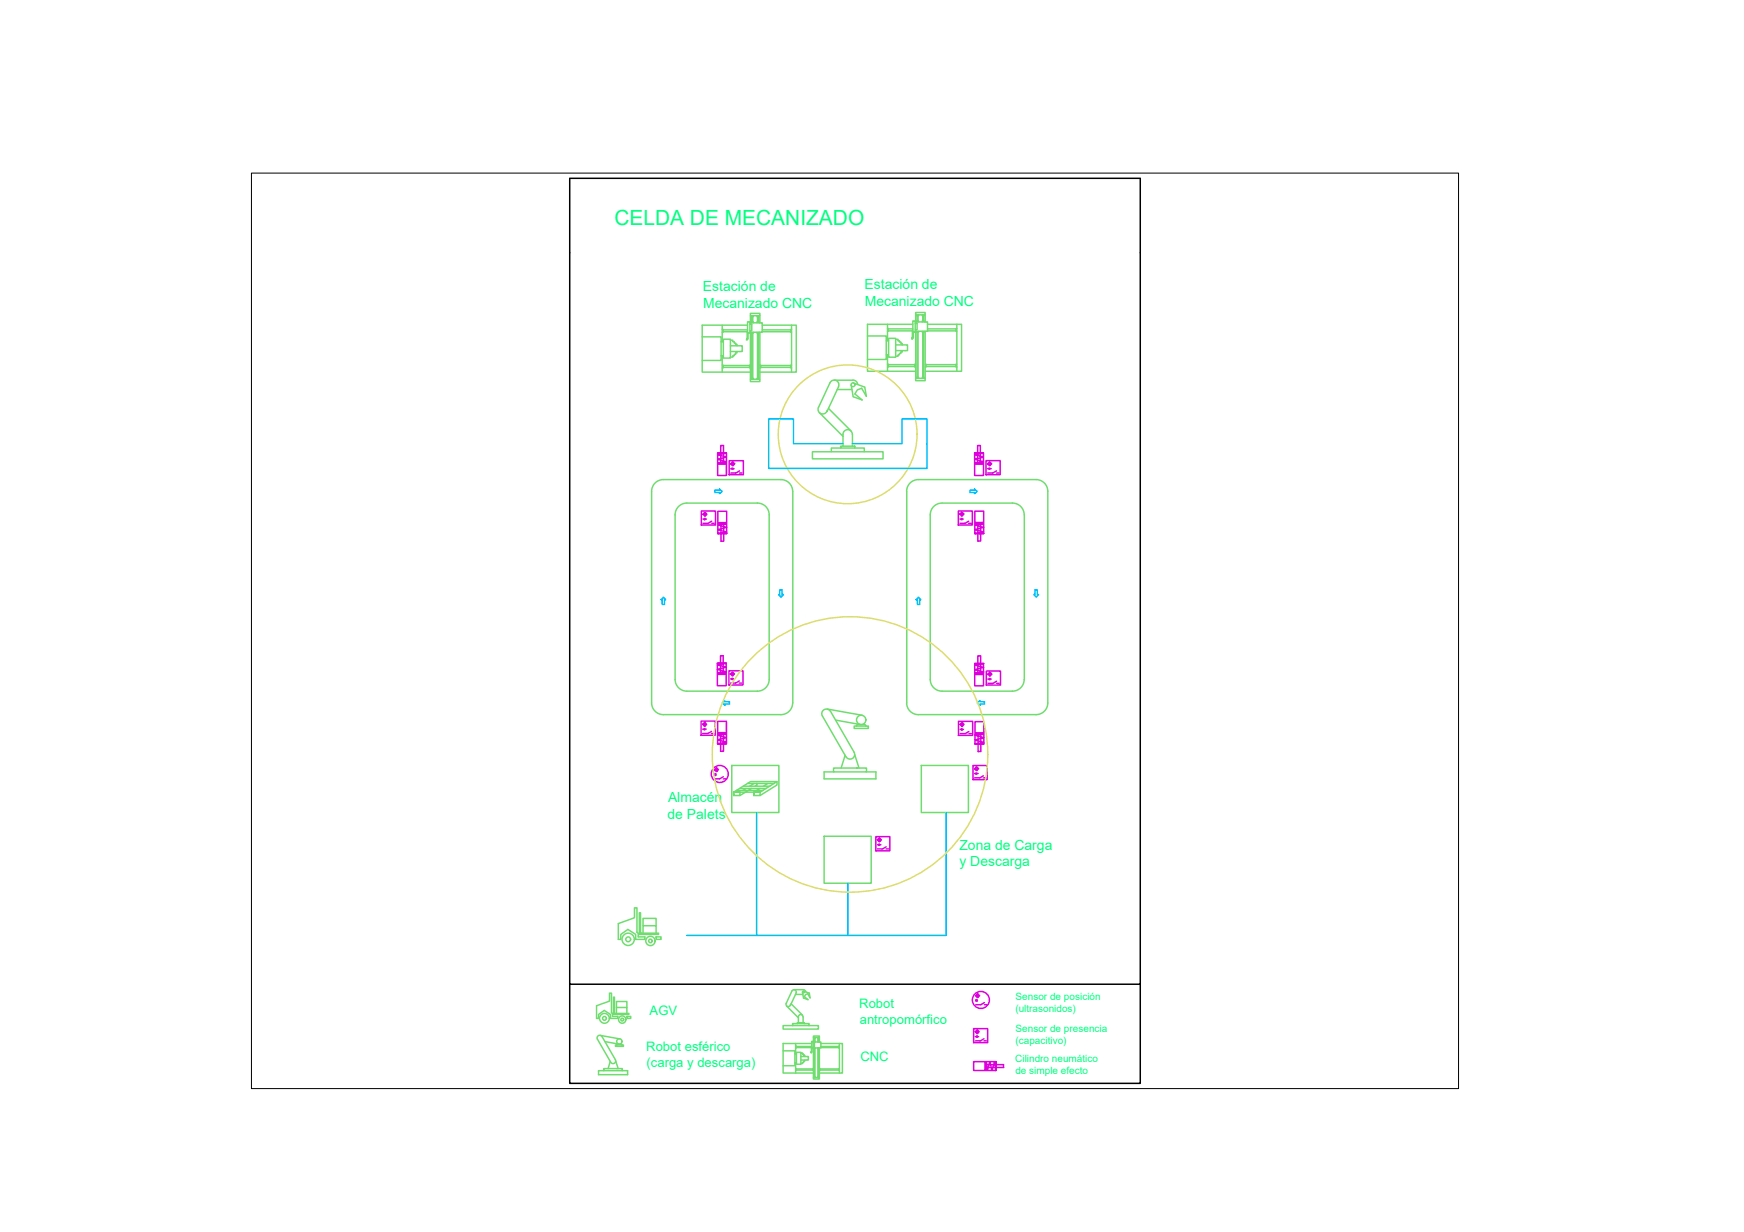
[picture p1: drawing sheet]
<svg xmlns="http://www.w3.org/2000/svg" width="297mm" height="210mm" viewBox="0 0 297 210" stroke-linecap="round" stroke-linejoin="round" font-family="sans-serif">
<!-- layer: Maquinaria -->
<g fill="none" stroke="#6edd6e" stroke-width=".25">
<path d="M119.6 57.4h3.2v4h-3.2M122.8 58.2h.4v2.4h-.4M123 56.1h.2v.5h-.2M123 55.4v2.8M123.2 56.2h4.1M123.2 56.5h4.1M123.2 58.2v-.4h1.2v3.2h-1.2v-.4M124.4 58h.4v.2h.3v.2h.2v.3h.2v.2M124.4 58.9h2v1h-2M125.5 59.9v.2h-.2v.3h-.2v.2h-.3v.2h-.4M127.2 57.8l.1-.1-.2 .2zM127.2 57.8h.1"/>
<path d="M127.3 57.8h.1M127.3 55.4h-7.7v8h8.2M127.3 56.4l-.1 1.4M127.4 56.8v.9l-.1 .2M127.7 55v-.2h-.4v2h.4v-.2M127.7 55.2h.3v1.2h-.3M127.8 55v-1.6h1.6v1.6M127.8 56.6v8.4h1.6v-8.4M127.8 55l-.1 1.6h2.1v-1.6h-.4M127.8 55h1.6M127.8 53.8h1.6M128 55v-.2h.3v.2"/>
<path d="M128 53.8v.2h.3v-.2M128 56.6v.2h.3v-.2M128 54v.8M128 56.8v7.7M128.2 54v.8M128.2 56.8v7.7M128.9 55v-.2h.4v.2M128.9 53.8v.2h.4v-.2M128.9 56.6v.2h.4v-.2M129 54v.8M129 56.8v7.7M129.2 54v.8"/>
<path d="M129.2 56.8v7.7M129.8 55.4h5.8v8h-6.2M129.8 56.2h4.9M129.8 56.5h4.9M134.8 56.1h-.1v.5h.1M134.8 55.4v8M147.8 57.2h3.1v4h-3.1M150.9 58h.4v2.5h-.4M151.2 56h.1v.4h-.1M151.2 55.3v2.7M151.3 56h4.2M151.3 56.4h4.1"/>
<path d="M151.3 58v-.4h1.3v3.3h-1.3v-.4M152.6 57.8h.4v.2h.2v.3h.2v.2h.3v.3M152.6 58.8h2v.9h-2M153.7 59.7v.3h-.3v.2h-.2v.3h-.2v.2h-.4M155.3 57.6h.2l-.2 .2zM155.3 57.6h.1M155.4 57.7h.1M155.5 55.3h-7.7v8h8.2M155.5 56.3l-.2 1.3M155.6 56.6v1l-.2 .1M155.9 54.8v-.1h-.4v1.9h.4v-.2M155.9 55.1h.3v1.1h-.3"/>
<path d="M156 54.8v-1.6h1.6v1.6M156 56.4v8.5h1.6v-8.5M156 54.8l-.1 1.6h2.1v-1.6h-.4M156 54.8h1.6M156 53.6h1.6M156.1 54.8v-.1h.3v.1M156.1 53.6v.2h.3v-.2M156.1 56.4v.2h.3v-.2M156.2 53.8v.9M156.2 56.6v7.7M156.4 53.8v.9M156.4 56.6v7.7"/>
<path d="M157.1 54.8v-.1h.3v.1M157.1 53.6v.2h.3v-.2M157.1 56.4v.2h.3v-.2M157.2 53.8v.9M157.2 56.6v7.7M157.3 53.8v.9M157.3 56.6v7.7M158 55.3h5.8v8h-6.2M158 56h4.8M158 56.4h4.8M163 56h-.2v.4h.2M163 55.3v8"/>
<path d="M123 62.2h.2v.5h-.2M123 60.6v2.8M123.2 62.3h4.5M123.2 62.6h4.5M127.8 62.2h-.1v.5h.1M127.8 64.6h1.6M128 64.6v-.1h.3v.1M128.9 64.6v-.1h.4v.1M129.4 62.2h.2v.5h-.2M129.6 62.3h5.1M129.6 62.6h5.1M134.8 62.2h-.1v.5h.1"/>
<path d="M139.6 70.3l4 4M140.9 70.1h.1M141.1 69.6l3.9 3.8M141.6 77h-3.2v1.2h12v-1.2h-3.2M142.1 64.8h3.2a.79 .79 0 0 1 .8 .7M142.6 66.4h2.5M142.8 65.9a.8 .8 0 0 0-.4-1.1 .8 .8 0 0 0-1 .4l-2 4.2a.79 .79 0 0 0 .4 1.1 .79 .79 0 0 0 1-.4M142.8 65.9l-1.9 4.2M143.2 76h2.4v.3h-2.4zM143.2 76.3h-1.6v.7h5.6v-.7h-1.6M145.2 74a.79 .79 0 0 0-.8-.8 .79 .79 0 0 0-.8 .8v2M145.2 74v2"/>
<path d="M145.4 65.3l1.9 .7 .3 1.5-.8-1.3-.8 .2-.4 .7 1.2 1-1.5-.5-.3-2M151.2 62h.1v.5h-.1M151.2 60.5v2.8M151.3 62.1h4.5M151.3 62.4h4.5M156 62h-.2v.5h.2M156 64.5h1.6M156.1 64.5v-.2h.3v.2M157.1 64.5v-.2h.3v.2M157.6 62h.1v.5h-.1M157.7 62.1h5.1M157.7 62.4h5.1"/>
<path d="M163 62h-.2v.5h.2M113 81.7a2 2 0 0 0-2 2v36.1a2 2 0 0 0 2 2M113 81.7h20a2.04 2.04 0 0 1 2 2v36.1a2 2 0 0 1-2 2h-20M117 85.7a2 2 0 0 0-2 2v28.1a2 2 0 0 0 2 2M117 85.7h12a2 2 0 0 1 2 2v28.1a2 2 0 0 1-2 2h-12M159 86.3l.9-.5 .6-.1h11.9a2.04 2.04 0 0 1 2.1 2l-.1 28.1a2 2 0 0 1-1.9 2h-12.1a2 2 0 0 1-2-2v-28.1l.1-.5zM176.5 81.7a2 2 0 0 1 2 2v36.1a2 2 0 0 1-2 2M176.5 81.7h-20.1a1.96 1.96 0 0 0-2 2v36.1a2 2 0 0 0 2 2h20.1M124.6 130.4h8.1v8h-8.1zM125 135l2.8-1.8h4.5l-2.8 1.8h-1.1v.5h1.1v-.5h-1.1v.5M125.4 134.7h4.5M126 134.3h4.5"/>
<path d="M126.6 133.9h4.5M127.1 134.3l-.6 .4M127.3 133.5h4.5M128 134.3l-2 1.2M128.4 133.5l-.7 .4M128.9 133.5v.2l-.3 .2M129.4 134.3l-.5 .4M129.5 135h-4.5v.5h1v-.5h-1v.5M130.8 133.5l-.8 .4M132.3 133.2v.5l-2.8 1.8M140.1 122l4 7M140.9 120.8l5.9 1.1"/>
<path d="M141.4 121.2a.79 .79 0 0 0-1-.3 .79 .79 0 0 0-.3 1.1M141.5 121.2l4 6.9a.79 .79 0 0 1-.3 1.1 .79 .79 0 0 1-1.1-.3M142 130.9h5.6v.6h-5.6zM142 131.5h-1.6v1.2h8.8v-1.2h-1.6M142.3 122.7l4.2 .8M143.9 128.7l-.6 2.2M145.3 128h.1M145.5 123.7h2.4v.4h-2.4zM145.6 128.6l.7 2.3M146.1 123.5l-.2 .2M146.1 123.5h1.1l.3 .2M156.9 130.4h8v8h-8z"/>
<path d="M105.3 157.4l2.8-1v-1.7h.4v4.1l.2 .2v.6h1.1v.4h-1.5v-.8l-1.4-.8-1.2 .8v.8h-.4zM108.9 155.5h.2v3.5h3.1v.2h-3.3zM109.5 159v-1.3h2.2v1.3M109.5 157.7v-1.2h2.2v1.2M111.7 159.6h.9v.4h-.9zM140.4 142.5h8v8h-8zM101.6 171.4l2.2-.8v-1.4h.3v3.3l.2 .1v.6h.9v.3h-1.2v-.7l-1.1-.6-1 .6v.7h-.3zM102.2 176.4l3.4 .6M102.5 176.6a.46 .46 0 0 0-.6-.2 .46 .46 0 0 0-.1 .7l2.2 3.9M102.6 176.6l2.2 3.9a.46 .46 0 0 1-.2 .7 .46 .46 0 0 1-.6-.2M103 177.5l2.4 .4M104.5 169.9h.2v2.8h2.4v.1h-2.6z"/>
<path d="M105 172.7v-1.1h1.8v1.1M105 171.6v-1h1.8v1M105 178a.64 .64 0 0 1 .8-.1l.1 .1M105 178h-.2v.3h1.4v-.3h-.3M105 178h.9M106.8 173.2h.6v.3h-.6zM133.4 179h2v2.6h-2M134 171.4l2 2M134.6 171.3h.1M134.8 171l1.9 2M134.9 168.8a.39 .39 0 0 1 .5-.1 .39 .39 0 0 1 .2 .5M134.9 168.9l-1 2a.39 .39 0 0 0 .2 .6 .39 .39 0 0 0 .5-.2"/>
<path d="M135 174.7h-1.6v.6h6v-.6h-1.6M135.2 168.6h1.6l.2 .1 .2 .3M135.4 179.5h.2v1.6h-.2M135.5 169.4h1.2M135.5 178.2h.1v.3h-.1M135.5 177.8v1.7M135.6 169.2l-1 2.1M135.6 178.3h2.6M135.6 178.5h2.6M135.6 179.5v-.2h.8v2h-.8v-.2M135.8 174.3h1.2v.1h-1.2zM135.8 174.4h-.8v.3h2.8v-.3h-.8"/>
<path d="M136 174.3v-1.1a.39 .39 0 0 1 .4-.3 .39 .39 0 0 1 .4 .3v1.1M136.4 179.4h.3v.1l.3 .2v.2h.1v.1M136.9 168.9l.9 .3 .2 .8-.4-.7-.4 .1-.2 .4 .6 .5-.8-.3-.1-.9M138.1 179.3l.1-.1-.1 .2zM138.1 179.3h.1M138.2 179.3h.1M138.2 177.8h-4.8v5h5.1M138.2 178.4v.9M138.3 178.6l-.1 .7M138.5 177.5v-.1h-.3v1.2l.3-.1M138.5 177.7h.2v.7h-.2M138.5 177.5v-1h1.1v1"/>
<path d="M138.5 178.5v5.3h1.1v-5.3M138.5 177.5v1h1.3v-1h-.2M138.5 177.5h1.1M138.5 176.8h1.1M138.6 177.5v-.1h.3v.1M138.6 176.8v.1h.3v-.1M138.6 178.5h.3M138.7 176.9v.5M138.7 178.6v4.9M138.8 176.9v.5M138.8 178.6v4.9M139.3 177.5v-.1h.2v.1"/>
<path d="M139.3 176.8v.1h.2v-.1M139.3 178.5h.2M139.3 176.9v.5M139.3 178.6v4.9M139.4 176.9v.5M139.4 178.6v4.9M139.8 177.8h3.7v5h-3.9M139.8 178.3h3.1M139.8 178.5h3.1M143 178.2h-.1v.3h.1M143 177.8v5M102.8 182.1h3.2v.3h-3.2z"/>
<path d="M102.8 182.4h-.9v.7h5v-.7h-.9M103.9 180.8l-.3 1.3M104.7 180.5h.1M104.9 180.8l.4 1.3M135.5 182.1h.1v.3h-.1M135.5 181.1v1.7M135.6 182.1h2.9M135.6 182.3h2.9M136.4 180h1.3v.6h-1.3M137.1 180.6l-.1 .3-.3 .2v.1h-.3M138.5 182.1v.3M138.5 183.6h1.1"/>
<path d="M138.6 183.6v-.1h.3v.1M139.3 183.6v-.1h.2v.1M139.6 182.1h.1v.3h-.1M139.7 182.1h3.2M139.7 182.3h3.2M143 182.1h-.1v.3h.1"/>
<circle cx="145.3" cy="65.5" r=".33"/>
<circle cx="146.7" cy="122.7" r=".79"/>
<circle cx="103" cy="173.5" r=".84"/>
<circle cx="103" cy="173.5" r=".33"/>
<circle cx="105.5" cy="177.4" r=".46"/>
<circle cx="106" cy="173.7" r=".62"/>
<circle cx="106" cy="173.7" r=".24"/>
<circle cx="107" cy="160" r="1.05"/>
<circle cx="107" cy="160" r=".41"/>
<circle cx="110.8" cy="160.3" r=".79"/>
<circle cx="110.8" cy="160.3" r=".31"/>
<circle cx="136.8" cy="169" r=".16"/>
</g>
<!-- layer: Sensores -->
<g fill="none" stroke="#d0d" stroke-width=".25">
<path d="M122.2 77.2h1.5v3.8h-1.5zM122.2 77.2h1.5zM122.8 78.9v-3h.4v3M123.7 77.2l-1.5 .3 1.5 .4-1.5 .4 1.5 .4-1.4 .2h1.3v.2h-1.3v-.2h1.3M124.2 78.5h2.4v2.4h-2.4zM124.5 79l.3-.3 .3 .3-.3 .4zM124.5 79.9h.2M124.7 79.7v.3M124.7 78.8v.5M124.8 79.7v.3M124.8 79.9h.2M124.9 78.8v.5"/>
<path d="M166 77.2h1.5v3.8h-1.5zM166 77.2h1.5zM166.5 78.9v-3h.5v3M167.5 77.2l-1.5 .3 1.5 .4-1.5 .3 1.5 .5-1.4 .2h1.3v.2h-1.3v-.2h1.3M167.9 78.5h2.5v2.4h-2.5zM168.2 79l.4-.3 .3 .3-.3 .4zM168.2 79.8h.3M168.5 79.7v.3M168.5 78.8v.5M168.6 79.8h.2M168.6 79.7v.3M168.6 78.8v.5"/>
<path d="M119.5 87.1h2.4v2.4h-2.4zM119.7 87.6l.4-.3 .3 .3-.3 .4zM119.7 88.4h.3M120 88.3v.3M120 87.3v.6M120.1 88.4h.2M120.1 88.3v.3M120.1 87.3v.6M121.2 88.8l-.6 .4h-.9M121.2 89.2h.5M122.3 87.1h1.5v3.8h-1.5zM122.3 90.9h1.5z"/>
<path d="M122.4 89.3h1.3v-.3h-1.3v.3h1.3l-1.4 .1 1.5 .5-1.5 .3 1.5 .5-1.5 .2M122.8 89.3v2.9h.5v-2.9M125.9 80.2l-.6 .4h-.8M125.9 80.6h.5M163.2 87.1h2.4v2.4h-2.4zM163.5 87.6l.3-.3 .4 .3-.4 .3zM163.5 88.4h.2M163.7 88.3v.2M163.8 87.3v.6M163.9 88.4h.2M163.9 88.3v.2M163.9 87.3v.6"/>
<path d="M165 88.8l-.6 .4h-.9M165 89.2h.4M166 87.1h1.5v3.8h-1.5zM166 90.9h1.5zM166.1 89.3h1.3v-.3h-1.3v.3h1.3l-1.4 .1 1.5 .5-1.5 .3 1.5 .4-1.5 .3M166.5 89.3v2.9h.5v-2.9M169.7 80.2l-.6 .4h-.9M169.7 80.6h.4M122.2 113h1.5v3.8h-1.5zM122.2 113h1.5zM122.7 114.6v-2.9h.5v2.9M123.7 113l-1.5 .3 1.5 .4-1.5 .4 1.5 .4-1.4 .1h1.3v.3h-1.3v-.3h1.3"/>
<path d="M124.1 114.3h2.4v2.4h-2.4zM124.4 114.8l.4-.3 .3 .3-.3 .4zM124.4 115.7h.2M124.6 115.6v.2M124.7 114.6v.5M124.8 115.7h.2M124.8 115.6v.2M124.8 114.6v.5M125.9 116l-.6 .4h-.9M125.9 116.4h.5M166 113.1h1.5v3.7h-1.5zM166 113.1h1.5z"/>
<path d="M166.5 114.7v-3h.5v3M167.5 113.1l-1.5 .2 1.5 .4-1.5 .4 1.5 .4-1.4 .2h1.3v.2h-1.3v-.2h1.3M168 114.3h2.4v2.4h-2.4zM168.3 114.9l.3-.4 .3 .4-.3 .3zM168.3 115.7h.2M168.5 115.6v.2M168.5 114.6v.5M168.6 115.7h.2M168.6 115.6v.2M168.7 114.6v.5M169.7 116.1l-.6 .3h-.8M169.7 116.4h.5"/>
<path d="M119.4 122.9h2.4v2.4h-2.4zM119.7 123.4l.3-.3 .4 .3-.4 .3zM119.7 124.2h.2M119.9 124.1v.3M119.9 123.2v.5M120 124.2h.3M120 124.1v.3M120.1 123.2v.5M121.2 124.6l-.6 .4h-.9M121.2 125h.4M121.7 131.1l.3-.3 .4 .3-.4 .4zM121.7 131.9v.2"/>
<path d="M121.8 131.9v.2M121.9 131.8l.1 .2-.1 .1M122 130.9v.5M122.1 130.9v.5M122.2 122.9h1.5v3.8h-1.5zM122.2 126.7h1.5zM122.3 125.1h1.3v-.3h-1.3v.3h1.3l-1.4 .2 1.5 .4-1.5 .3 1.5 .5-1.5 .2M122.7 125.1v2.9h.5v-2.9M123.2 132.3l-.6 .4h-.9M123.2 132.7h.4M163.2 122.9h2.5v2.4h-2.5zM163.5 123.4l.4-.3 .3 .3-.3 .4z"/>
<path d="M163.5 124.3h.3M163.8 124.1v.3M163.8 123.2v.5M163.9 124.1v.3M163.9 124.3h.2M163.9 123.2v.5M165 124.6l-.6 .4h-.9M165 125h.4M165.7 130.4h2.4v2.4h-2.4zM166 131l.3-.4 .4 .4-.4 .3zM166 131.8h.2M166.1 122.9h1.5v3.8h-1.5z"/>
<path d="M166.1 126.7h1.5zM166.1 125.1h1.4v-.3h-1.4v.3h1.4l-1.4 .2 1.5 .4-1.5 .4 1.5 .4-1.5 .2M166.2 131.7v.2M166.3 130.7v.5M166.4 131.8h.2M166.4 131.7v.2M166.4 130.7v.5M166.6 125.1v2.9h.5v-2.9M167.5 132.2l-.6 .3h-.9M167.5 132.5h.4M149.2 142.5h2.4v2.5h-2.4zM149.4 143.1l.4-.3 .3 .3-.3 .3z"/>
<path d="M149.4 143.9h.3M149.7 143.8v.2M149.7 142.8v.5M149.8 143.9h.2M149.8 143.8v.2M149.8 142.8v.5M150.9 144.3l-.6 .3h-.9M150.9 144.6h.5M165.8 175.2h2.4v2.4h-2.4zM166.1 175.8l.3-.4 .4 .4-.4 .3zM166.1 176.6h.2M166.2 169.6l.3-.3 .3 .3-.3 .4z"/>
<path d="M166.2 170.4v.1M166.3 170.3v.3M166.3 176.5v.2M166.4 175.5v.6M166.4 170.3l.1 .2-.1 .1M166.4 169.4v.5M166.5 176.6h.2M166.5 176.5v.2M166.5 175.5v.6M166.6 169.4v.5M167.6 177l-.6 .3h-.9M167.6 177.3h.4"/>
<path d="M167.7 170.8l-.7 .4h-.8M167.7 171.2h.4M165.8 180.9h3.8v1.5h-3.8zM168 181.4h2.9v.5h-2.9M168 182.3v-1.3h-.2v1.3h.2v-1.3l.2 1.4 .4-1.5 .4 1.5 .4-1.5 .2 1.5M169.6 180.9v1.5z"/>
<circle cx="122.6" cy="131.9" r="1.45"/>
<circle cx="167.1" cy="170.4" r="1.45"/>
</g>
<!-- layer: Recorrido -->
<path d="M143.6 75.6h-8.5v-4.2h-4.2v8.4h27v-8.4h-4.3v4.2h-8.4M121.8 83.5h.8v-.2l.4 .4-.4 .4v-.2h-.8zM165.2 83.5h.8v-.2l.4 .4-.4 .4v-.2h-.8zM113 101.7l.4 .5h-.2v.8h-.4v-.8h-.2zM123 119.8l.5-.4v.2h.8v.4h-.8v.2zM132.8 100.5h.4v.8h.2l-.4 .4-.4-.4h.2zM156.4 101.7l.4 .5h-.2v.8h-.4v-.8h-.2zM166.4 119.8l.5-.4v.2h.8v.4h-.8v.2zM176.3 100.5h.4v.8h.2l-.4 .4-.4-.4h.2zM128.9 138.4v21M161.1 138.4v21h-16.7M144.4 150.5v8.9h-27.5" fill="none" stroke="#00bfff" stroke-width=".25"/>
<!-- layer: Alcances -->
<g fill="none" stroke="#dddd6e" stroke-width=".25">
<circle cx="144.4" cy="74" r="11.8"/>
<circle cx="144.8" cy="128.5" r="23.5"/>
</g>
<!-- layer: 0 -->
<path d="M97 30.4h97.2v137.3h-97.2zM97 167.7v16.9h97.2v-16.9" fill="none" stroke="#000" stroke-width=".25"/>
<path d="M42.8 29.5h205.6v156h-205.6z" fill="none" stroke="#000" stroke-width=".17"/>
<text font-size="3.6" fill="#00ff7f" x="104.6" y="38.3">CELDA DE MECANIZADO</text>
<g font-size="2.4" fill="#00ff7f">
<text x="119.7" y="49.5">Estación de</text>
<text x="119.7" y="52.4">Mecanizado CNC</text>
<text x="147.3" y="49.3">Estación de</text>
<text x="147.3" y="52.2">Mecanizado CNC</text>
<text x="113.8" y="136.7">Almacén</text>
<text x="113.7" y="139.5">de Palets</text>
<text x="163.4" y="144.7">Zona de Carga</text>
<text x="163.4" y="147.6">y Descarga</text>
</g>
<g font-size="2.2" fill="#00ff7f">
<text x="110.6" y="172.9">AGV</text>
<text x="146.4" y="171.8">Robot</text>
<text x="110.1" y="179.1">Robot esférico</text>
<text x="146.4" y="174.5">antropomórfico</text>
<text x="110.1" y="181.8">(carga y descarga)</text>
<text x="146.5" y="180.7">CNC</text>
</g>
<g font-size="1.7" fill="#00ff7f">
<text x="172.9" y="172.4">(ultrasonidos)</text>
<text x="173" y="170.4">Sensor de posición</text>
<text x="173" y="177.9">(capacitivo)</text>
<text x="173" y="175.8">Sensor de presencia</text>
<text x="172.9" y="180.9">Cilindro neumático</text>
<text x="172.9" y="183">de simple efecto</text>
</g>
</svg>
